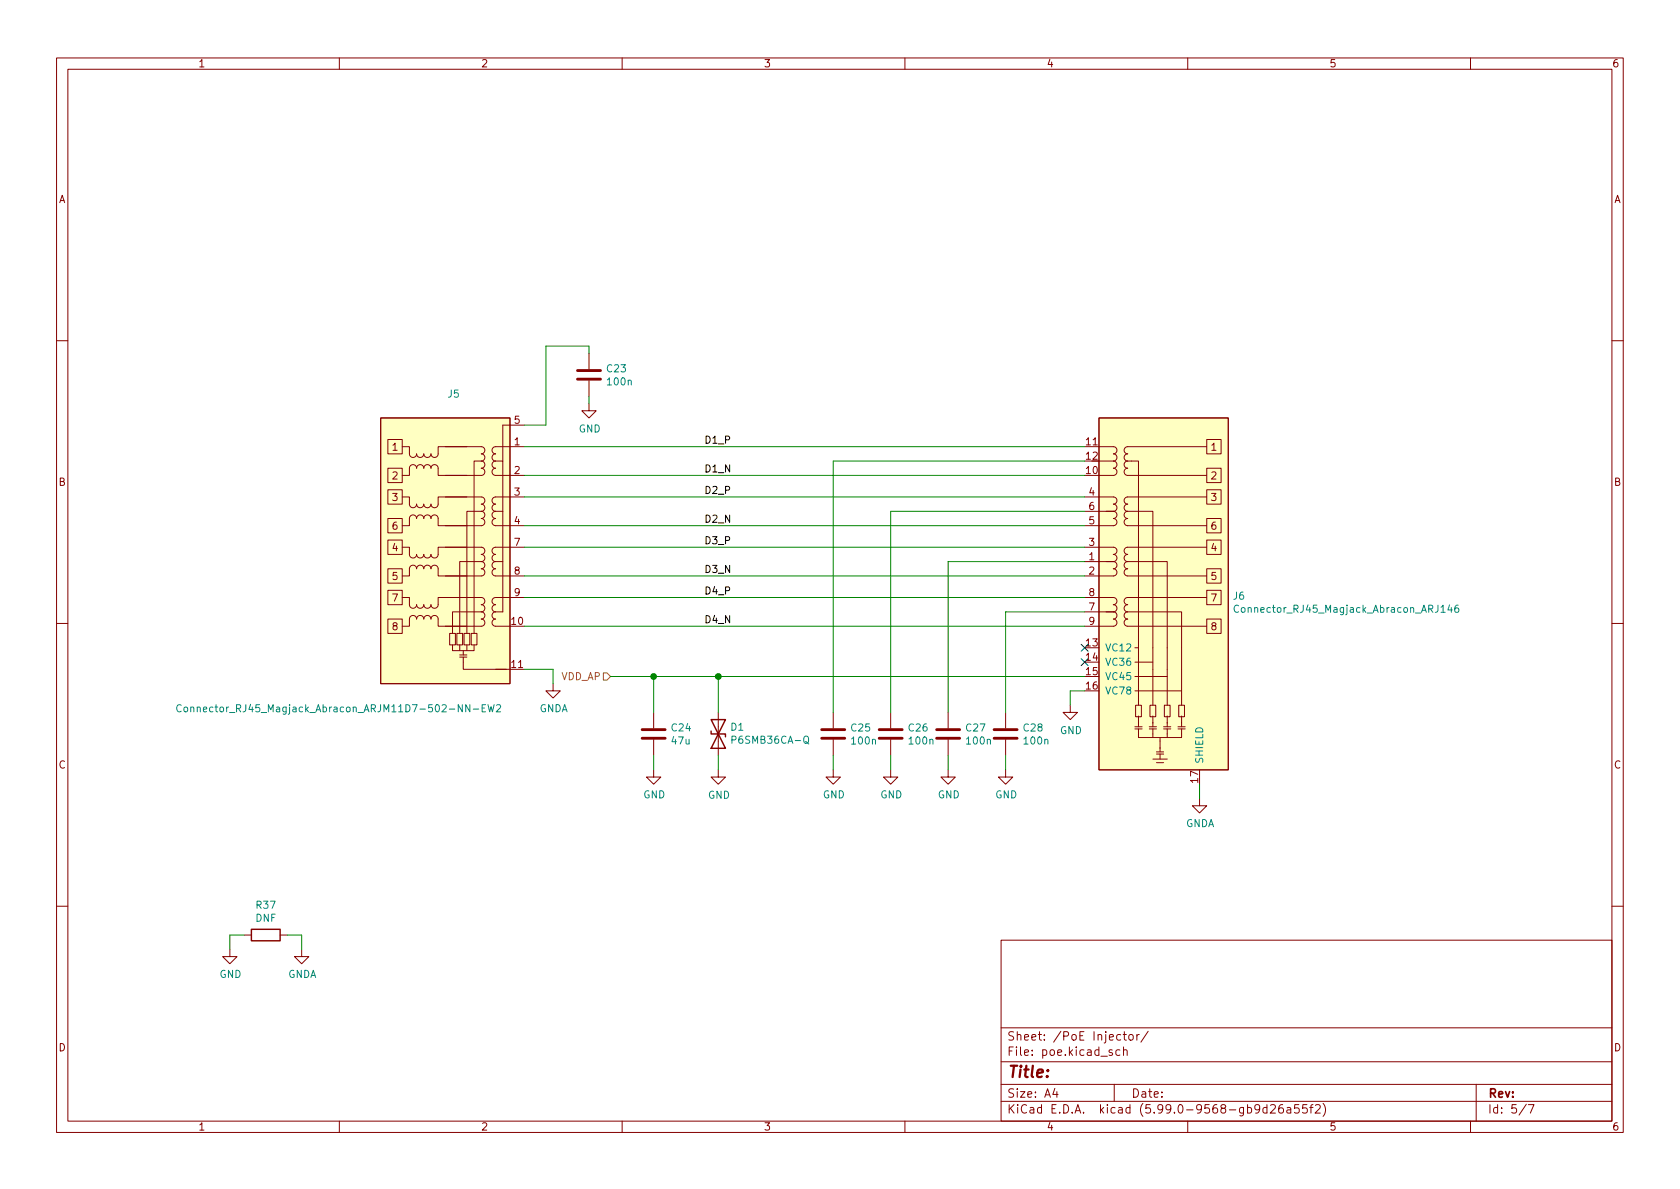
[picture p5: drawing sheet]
<svg xmlns="http://www.w3.org/2000/svg" width="297mm" height="210mm" viewBox="0 0 297 210" stroke-linecap="round" stroke-linejoin="round" font-family="sans-serif">
<g fill="none" stroke="#840000" stroke-width=".18">
<path d="M10 10.2h277v190.1h-277zM12 12.2h273v186.1h-273zM60 10.2v2M110 10.2v2M160 10.2v2M210 10.2v2M260 10.2v2M10 60.2h2M67.3 73.9h22.9v47h-22.9zM68.6 77.7h2.5v2.6h-2.5zM71.1 79h1.3v1.3a.64 .64 0 0 0 .6 .6 .64 .64 0 0 0 .7-.6 .64 .64 0 0 0 .6 .6 .64 .64 0 0 0 .6-.6 .64 .64 0 0 0 .7 .6 .64 .64 0 0 0 .6-.6 .64 .64 0 0 0 .6 .6 .64 .64 0 0 0 .7-.6v-1.3h5M78.7 79h6.4a.64 .64 0 0 1 .6 .6 .64 .64 0 0 1-.6 .7 .64 .64 0 0 1 .6 .6 .64 .64 0 0 1-.6 .6"/>
<path d="M92.7 79h-5.1a.64 .64 0 0 0-.6 .6 .64 .64 0 0 0 .6 .7 .64 .64 0 0 0-.6 .6 .64 .64 0 0 0 .6 .6M92.7 75.2h-3.8v6.3M104.1 71.4v1.2h1.3l-1.3 1.3-1.2-1.3h1.2M104.1 62.5v2.8M104.1 67.3v2.8M191.8 79h5.1a.64 .64 0 0 1 .6 .6 .64 .64 0 0 1-.6 .7 .64 .64 0 0 1 .6 .6 .64 .64 0 0 1-.6 .6M194.3 73.9h22.9v62.2h-22.9zM213.4 77.7h2.5v2.6h-2.5zM213.4 79h-14a.64 .64 0 0 0-.6 .6 .64 .64 0 0 0 .6 .7 .64 .64 0 0 0-.6 .6 .64 .64 0 0 0 .6 .6M285 60.2h2M68.6 82.8h2.5v2.5h-2.5zM68.6 95.5h2.5v2.5h-2.5z"/>
<path d="M68.6 91.7h2.5v2.5h-2.5zM68.6 86.6h2.5v2.5h-2.5zM71.1 96.8h1.3v1.2a.64 .64 0 0 0 .6 .7 .64 .64 0 0 0 .7-.7 .64 .64 0 0 0 .6 .7 .64 .64 0 0 0 .6-.7 .64 .64 0 0 0 .7 .7 .64 .64 0 0 0 .6-.7 .64 .64 0 0 0 .6 .7 .64 .64 0 0 0 .7-.7v-1.2h5M71.1 93h1.3v-1.3a.64 .64 0 0 1 .6-.6 .64 .64 0 0 1 .7 .6 .64 .64 0 0 1 .6-.6 .64 .64 0 0 1 .6 .6 .64 .64 0 0 1 .7-.6 .64 .64 0 0 1 .6 .6 .64 .64 0 0 1 .6-.6 .64 .64 0 0 1 .7 .6v1.3h5M71.1 87.9h1.3v1.2a.64 .64 0 0 0 .6 .7 .64 .64 0 0 0 .7-.7 .64 .64 0 0 0 .6 .7 .64 .64 0 0 0 .6-.7 .64 .64 0 0 0 .7 .7 .64 .64 0 0 0 .6-.7 .64 .64 0 0 0 .6 .7 .64 .64 0 0 0 .7-.7v-1.2h5M71.1 84.1h1.3v-1.3a.64 .64 0 0 1 .6-.6 .64 .64 0 0 1 .7 .6 .64 .64 0 0 1 .6-.6 .64 .64 0 0 1 .6 .6 .64 .64 0 0 1 .7-.6 .64 .64 0 0 1 .6 .6 .64 .64 0 0 1 .6-.6 .64 .64 0 0 1 .7 .6v1.3h5M78.7 96.8h6.4a.64 .64 0 0 1 .6 .6 .64 .64 0 0 1-.6 .6 .64 .64 0 0 1 .6 .7 .64 .64 0 0 1-.6 .6M78.7 87.9h6.4a.64 .64 0 0 1 .6 .6 .64 .64 0 0 1-.6 .6 .64 .64 0 0 1 .6 .7 .64 .64 0 0 1-.6 .6M85.1 99.3h-3.8v12.7M85.1 90.4h-2.6v21.6M85.1 81.5h-1.3v30.5M85.1 81.5a.64 .64 0 0 1 .6 .7 .64 .64 0 0 1-.6 .6 .64 .64 0 0 1 .6 .6 .64 .64 0 0 1-.6 .7h-6.4"/>
<path d="M85.1 99.3a.64 .64 0 0 1 .6 .6 .64 .64 0 0 1-.6 .7 .64 .64 0 0 1 .6 .6 .64 .64 0 0 1-.6 .6h-6.4M85.1 90.4a.64 .64 0 0 1 .6 .7 .64 .64 0 0 1-.6 .6 .64 .64 0 0 1 .6 .6 .64 .64 0 0 1-.6 .7h-6.4M87.6 99.3a.64 .64 0 0 0-.6 .6 .64 .64 0 0 0 .6 .7 .64 .64 0 0 0-.6 .6 .64 .64 0 0 0 .6 .6h5.1M87.6 90.4a.64 .64 0 0 0-.6 .7 .64 .64 0 0 0 .6 .6 .64 .64 0 0 0-.6 .6 .64 .64 0 0 0 .6 .7h5.1M87.6 81.5a.64 .64 0 0 0-.6 .7 .64 .64 0 0 0 .6 .6 .64 .64 0 0 0-.6 .6 .64 .64 0 0 0 .6 .7h5.1M87.6 81.5h1.3v8.9M87.6 99.3h1.3M87.6 90.4h1.3M88.9 90.4v17.8h-1.3M92.7 96.8h-5.1a.64 .64 0 0 0-.6 .6 .64 .64 0 0 0 .6 .6 .64 .64 0 0 0-.6 .7 .64 .64 0 0 0 .6 .6M92.7 87.9h-5.1a.64 .64 0 0 0-.6 .6 .64 .64 0 0 0 .6 .6 .64 .64 0 0 0-.6 .7 .64 .64 0 0 0 .6 .6M191.8 96.8h5.1a.64 .64 0 0 1 .6 .6 .64 .64 0 0 1-.6 .6 .64 .64 0 0 1 .6 .7 .64 .64 0 0 1-.6 .6"/>
<path d="M191.8 87.9h5.1a.64 .64 0 0 1 .6 .6 .64 .64 0 0 1-.6 .6 .64 .64 0 0 1 .6 .7 .64 .64 0 0 1-.6 .6M191.8 99.3h5M191.8 90.4h5M193 81.5h3.8M196.9 99.3a.64 .64 0 0 1 .6 .6 .64 .64 0 0 1-.6 .7 .64 .64 0 0 1 .6 .6 .64 .64 0 0 1-.6 .6h-5.1M196.9 90.4a.64 .64 0 0 1 .6 .7 .64 .64 0 0 1-.6 .6 .64 .64 0 0 1 .6 .6 .64 .64 0 0 1-.6 .7h-5.1M196.9 81.5a.64 .64 0 0 1 .6 .7 .64 .64 0 0 1-.6 .6 .64 .64 0 0 1 .6 .6 .64 .64 0 0 1-.6 .7h-2.6M199.4 99.3a.64 .64 0 0 0-.6 .6 .64 .64 0 0 0 .6 .7 .64 .64 0 0 0-.6 .6 .64 .64 0 0 0 .6 .6h14M199.4 90.4a.64 .64 0 0 0-.6 .7 .64 .64 0 0 0 .6 .6 .64 .64 0 0 0-.6 .6 .64 .64 0 0 0 .6 .7h14M199.4 81.5a.64 .64 0 0 0-.6 .7 .64 .64 0 0 0 .6 .6 .64 .64 0 0 0-.6 .6 .64 .64 0 0 0 .6 .7h14M199.4 81.5h1.9v33M199.4 90.4h4.4v34.3"/>
<path d="M199.4 99.3h7v25.4M213.4 95.5h2.5v2.5h-2.5zM213.4 91.7h2.5v2.5h-2.5zM213.4 86.6h2.5v2.5h-2.5zM213.4 82.8h2.5v2.5h-2.5zM213.4 96.8h-14a.64 .64 0 0 0-.6 .6 .64 .64 0 0 0 .6 .6 .64 .64 0 0 0-.6 .7 .64 .64 0 0 0 .6 .6M213.4 87.9h-14a.64 .64 0 0 0-.6 .6 .64 .64 0 0 0 .6 .6 .64 .64 0 0 0-.6 .7 .64 .64 0 0 0 .6 .6M10 110.2h2M68.6 109.5h2.5v2.5h-2.5zM68.6 104.4h2.5v2.5h-2.5zM68.6 100.6h2.5v2.5h-2.5zM71.1 110.7h1.3v-1.2a.64 .64 0 0 1 .6-.7 .64 .64 0 0 1 .7 .7 .64 .64 0 0 1 .6-.7 .64 .64 0 0 1 .6 .7 .64 .64 0 0 1 .7-.7 .64 .64 0 0 1 .6 .7 .64 .64 0 0 1 .6-.7 .64 .64 0 0 1 .7 .7v1.2h5"/>
<path d="M71.1 105.7h1.3v1.2a.64 .64 0 0 0 .6 .7 .64 .64 0 0 0 .7-.7 .64 .64 0 0 0 .6 .7 .64 .64 0 0 0 .6-.7 .64 .64 0 0 0 .7 .7 .64 .64 0 0 0 .6-.7 .64 .64 0 0 0 .6 .7 .64 .64 0 0 0 .7-.7v-1.2h5M71.1 101.8h1.3v-1.2a.64 .64 0 0 1 .6-.7 .64 .64 0 0 1 .7 .7 .64 .64 0 0 1 .6-.7 .64 .64 0 0 1 .6 .7 .64 .64 0 0 1 .7-.7 .64 .64 0 0 1 .6 .7 .64 .64 0 0 1 .6-.7 .64 .64 0 0 1 .7 .7v1.2h5M78.7 105.7h6.4a.64 .64 0 0 1 .6 .6 .64 .64 0 0 1-.6 .6 .64 .64 0 0 1 .6 .7 .64 .64 0 0 1-.6 .6M79.5 112h1v2h-1zM80 114v1.1h3.8v-1.1M80.8 112h1v2h-1zM81.3 116.2h1.2M81.3 115.8h1.2M81.3 114v1.1M81.9 116.2v2.2h7.6M81.9 115.1v.7M82 112h1.1v2h-1.1z"/>
<path d="M82.5 114v1.1M83.3 112h1v2h-1zM85.1 108.2h-5.1v3.8M85.1 108.2a.64 .64 0 0 1 .6 .6 .64 .64 0 0 1-.6 .7 .64 .64 0 0 1 .6 .6 .64 .64 0 0 1-.6 .6h-6.4M87.6 108.2a.64 .64 0 0 0-.6 .6 .64 .64 0 0 0 .6 .7 .64 .64 0 0 0-.6 .6 .64 .64 0 0 0 .6 .6h2.6M87.6 118.4h5.1M92.7 105.7h-5.1a.64 .64 0 0 0-.6 .6 .64 .64 0 0 0 .6 .6 .64 .64 0 0 0-.6 .7 .64 .64 0 0 0 .6 .6M191.8 105.7h5.1a.64 .64 0 0 1 .6 .6 .64 .64 0 0 1-.6 .6 .64 .64 0 0 1 .6 .7 .64 .64 0 0 1-.6 .6M191.8 108.2h5M196.9 108.2a.64 .64 0 0 1 .6 .6 .64 .64 0 0 1-.6 .7 .64 .64 0 0 1 .6 .6 .64 .64 0 0 1-.6 .6h-5.1M199.4 108.2a.64 .64 0 0 0-.6 .6 .64 .64 0 0 0 .6 .7 .64 .64 0 0 0-.6 .6 .64 .64 0 0 0 .6 .6h14M199.4 108.2h9.5v16.5"/>
<path d="M200.7 119.6h5.7M200.7 117.1h3.1M200.7 114.5h.6M201.3 114.5v10.2M213.4 109.5h2.5v2.5h-2.5zM213.4 104.4h2.5v2.5h-2.5zM213.4 100.6h2.5v2.5h-2.5zM213.4 105.7h-14a.64 .64 0 0 0-.6 .6 .64 .64 0 0 0 .6 .6 .64 .64 0 0 0-.6 .7 .64 .64 0 0 0 .6 .6M285 110.2h2M97.8 120.9v1.3h1.3l-1.3 1.2-1.3-1.2h1.3M115.6 136.1v1.3h1.2l-1.2 1.3-1.3-1.3h1.3M115.6 126v2.8"/>
<path d="M115.6 130.8v2.8M127 136.1v1.3h1.3l-1.3 1.3-1.3-1.3h1.3M127 126v7.6M147.3 136.1v1.3h1.3l-1.3 1.3-1.3-1.3h1.3M147.3 126v2.8M147.3 130.8v2.8M157.5 136.1v1.3h1.2l-1.2 1.3-1.3-1.3h1.3M157.5 126v2.8M157.5 130.8v2.8M167.6 136.1v1.3h1.3l-1.3 1.3-1.2-1.3h1.2M167.6 126v2.8M167.6 130.8v2.8"/>
<path d="M177.8 136.1v1.3h1.3l-1.3 1.3-1.3-1.3h1.3M177.8 126v2.8M177.8 130.8v2.8M189.2 124.7v1.3h1.3l-1.3 1.2-1.2-1.2h1.2M200.7 122.2h8.2M200.7 128.9h1.2M200.7 128.5h1.2M200.8 124.7h1v2h-1zM201.3 128.9v1.5h7.6v-1.5M201.3 126.6v1.9M203.2 128.9h1.3M203.2 128.5h1.3"/>
<path d="M203.3 124.7h1v2h-1zM203.8 134.2h2.6M203.8 126.6v1.9M203.8 128.9v1.5M204.5 134.9h1.2M204.5 133.3h1.2M204.5 133h1.2M205.1 130.4v2.6M205.1 133.3v.9M205.7 128.9h1.3M205.7 128.5h1.3M205.9 124.7h1v2h-1z"/>
<path d="M206.4 126.6v1.9M206.4 128.9v1.5M208.3 128.9h1.2M208.3 128.5h1.2M208.4 124.7h1v2h-1zM208.9 126.6v1.9M212.1 141.2v1.3h1.3l-1.3 1.3-1.3-1.3h1.3M10 160.2h2M40.6 167.9v1.3h1.3l-1.3 1.2-1.2-1.2h1.2M43.2 165.3h1.2M49.5 165.3h1.3M53.3 167.9v1.3h1.3l-1.3 1.2-1.2-1.2h1.2"/>
<path d="M177 166.3h108v32h-108zM285 160.2h2M60 198.3v2M110 198.3v2M160 198.3v2M177 194.8h108M177 191.8h108M177 187.8h108M177 181.8h108M186.5 192.5l-.4 1h1M186.9 193v1M196.6 185.7l-.3-.1-.2 .2v.3l.5 .1v.4h-.5"/>
<path d="M197 191.8v3M198 185.7l-.4-.1-.3 .3v.4l.1 .3h.6M198.1 183l-.4-.1-.3 .3v.4l.2 .3h.5M198.6 182.9h.5M198.6 185.8l.3-.2 .3 .1 .1 .9M198.6 185.1v1.5M198.8 182.4v1.3l.3 .2M199.7 183l.4-.1 .3 .3v.4l-.3 .3h-.4l-.1-.3v-.4zM201 182.9v1M201.4 182.9l-.3 .1-.1 .2M203 182.4l-1.3 1.9M210 198.3v2"/>
<path d="M224 195.9l-.4-.1-.3 .3v.4l.1 .3h.6M224 195.3v1.5M224.6 195.5l.6-.2 .2 .2 .1 .3-.9 1h.9M226.8 195.3a.59 .59 0 0 0-.7 .7v.5l.1 .3h.4l.3-.1v-.5l-.1-.2-.4-.1-.3 .3M227.6 195.9h.5l.1 .9M228.2 196.2l-.5 .1a.29 .29 0 0 0-.2 .2 .29 .29 0 0 0 .2 .3h.5M229.6 195.3h-.7v.7l.2-.1 .5 .1 .1 .2-.1 .5-.2 .1-.5-.1M231.1 195.3h-.7l-.1 .7 .2-.1 .5 .1 .1 .2v.5l-.2 .1-.6-.1M231.6 195.8h.5M232.1 195.3l-.3 .2v1.3M232.6 195.5l.5-.2 .3 .2v.3l-.9 1h.9M233.9 195.1a1.72 1.72 0 0 1 0 2.3"/>
<path d="M260 198.3v2M261 191.8v6.5M269.9 195.3l-1.3 1.9M270.2 195.3h1l-.6 1.5"/>
</g>
<path d="M102.1 67.1h4.1M102.1 65.5h4.1M113.5 130.6h4.1M113.5 129h4.1M145.3 130.6h4.1M145.3 129h4.1M155.4 130.6h4.1M155.4 129h4.1M165.6 130.6h4.1M165.6 129h4.1M175.8 130.6h4M175.8 129h4" fill="none" stroke="#840000" stroke-width=".51"/>
<g fill="#ffffc2" stroke="#ffffc2" stroke-width=".18">
<path d="M67.3 73.9h22.9v47h-22.9z"/>
<path d="M194.3 73.9h22.9v62.2h-22.9z"/>
</g>
<g fill="none" stroke="#008484" stroke-width=".18">
<path d="M219 107.1a.6 .6 0 0 0-.8 .5 .6 .6 0 0 0 .5 .7l.3-.1M254.8 108.3h.7M256.3 107l-.3 .9h.8M256.6 107.4v.9M257.8 107l-.3 .1a.86 .86 0 0 0 0 1.2l.4-.1v-.5l-.2-.2-.4 .1-.1 .1M32 124.7a.6 .6 0 0 0-.8 .5 .6 .6 0 0 0 .6 .7l.2-.1M32.6 125.1l.3-.1 .3 .3v.3l-.3 .3-.3-.1-.1-.2zM83.7 125.4h.9M85.3 125.2h.4M85.9 124.6h-.6v1.3h.6M86.3 124.6l.3 1.3 .2-.9 .3 .9 .3-1.3M87.8 124.7l.5-.1 .2 .4-.8 .9h.8"/>
<path d="M142.3 130.2h.1a.43 .43 0 0 1 .6 .4v.4a.42 .42 0 0 1-.5 .5 .42 .42 0 0 1-.4-.5v-.4zM142.4 131.1l.6 .5"/>
</g>
<path d="M125.7 129.3v.5h2.6v.5M125.7 127.2h2.6l-2.6 5.1h2.6zM44.4 164.3h5.1v2.1h-5.1z" fill="none" stroke="#840000" stroke-width=".25"/>
<path d="M106.7 119h.6l.6 .6-.6 .7h-.6z" fill="none" stroke="#848400" stroke-width=".18"/>
<g fill="none" stroke="#008400" stroke-width=".18">
<path d="M92.7 79h99.1M104.1 62.5v-1.3h-7.6v14h-3.8M104.1 70.1v1.3M92.7 93h99.1M92.7 84.1h99.1M92.7 87.9h99.1M92.7 96.8h99.1M191.8 81.5h-44.5v44.5M191.8 90.4h-34.3v35.6M191.8 99.3h-24.2v26.7M92.7 118.4h5.1v2.5M92.7 110.7h99.1"/>
<path d="M92.7 101.8h99.1M92.7 105.7h99.1M107.9 119.6h83.9M115.6 119.6v6.4M127 119.6v6.4M191.8 108.2h-14v17.8M115.6 133.6v2.5M127 133.6v2.5M147.3 133.6v2.5M157.5 133.6v2.5M167.6 133.6v2.5M177.8 133.6v2.5"/>
<path d="M191.8 122.2h-2.6v2.5M212.1 138.7v2.5M43.2 165.3h-2.6v2.6M50.8 165.3h2.5v2.6"/>
</g>
<path d="M191.2 116.5l1.2 1.2M191.2 113.9l1.2 1.3M192.4 116.5l-1.2 1.2M192.4 113.9l-1.2 1.3" fill="none" stroke="#000084" stroke-width=".18"/>
<g fill="#008400" stroke="#008400" stroke-width=".18">
<circle cx="127" cy="119.6" r=".51"/>
<circle cx="115.6" cy="119.6" r=".51"/>
</g>
<text font-size="2.8" fill="#840000" x="178" y="190.6">Title:</text>
<g font-size="2.1" fill="#840000">
<text x="178" y="184">Sheet: /PoE Injector/</text>
<text x="178" y="186.7">File: poe.kicad_sch</text>
<text x="178" y="196.9">KiCad E.D.A. kicad (5.99.0-9568-gb9d26a55f2)</text>
<text x="178" y="194.1">Size: A4</text>
<text x="200" y="194.1">Date:</text>
<text x="263" y="194.1">Rev:</text>
<text x="263" y="196.9">Id: 5/7</text>
</g>
<g font-size="1.8" fill="#840000">
<text x="35" y="11.9">1</text>
<text x="85" y="11.9">2</text>
<text x="135" y="11.9">3</text>
<text x="185" y="11.9">4</text>
<text x="235" y="11.9">5</text>
<text x="285" y="11.9">6</text>
<text x="10.3" y="35.9">A</text>
<text x="285.3" y="35.9">A</text>
<text x="90.9" y="74.9">5</text>
<text x="69.4" y="79.7">1</text>
<text x="90.9" y="78.7">1</text>
<text x="90.9" y="83.8">2</text>
<text x="192.1" y="83.8">10</text>
<text x="192.1" y="78.7">11</text>
<text x="192.1" y="81.3">12</text>
<text x="214.1" y="79.7">1</text>
<text x="10.3" y="85.9">B</text>
<text x="69.4" y="84.8">2</text>
<text x="69.4" y="88.6">3</text>
<text x="90.9" y="87.6">3</text>
<text x="192.5" y="87.6">4</text>
<text x="214.1" y="84.8">2</text>
<text x="214.1" y="88.6">3</text>
<text x="285.3" y="85.9">B</text>
<text x="69.4" y="93.7">6</text>
<text x="90.9" y="92.7">4</text>
<text x="192.5" y="92.7">5</text>
<text x="192.5" y="90.2">6</text>
<text x="214.1" y="93.7">6</text>
<text x="69.4" y="97.5">4</text>
<text x="90.9" y="96.5">7</text>
<text x="90.9" y="101.6">8</text>
<text x="192.5" y="99.1">1</text>
<text x="192.5" y="101.6">2</text>
<text x="192.5" y="96.5">3</text>
<text x="214.1" y="97.5">4</text>
<text x="69.4" y="102.6">5</text>
<text x="69.4" y="106.4">7</text>
<text x="90.9" y="105.4">9</text>
<text x="192.5" y="107.9">7</text>
<text x="192.5" y="105.4">8</text>
<text x="214.1" y="102.6">5</text>
<text x="214.1" y="106.4">7</text>
<text x="69.4" y="111.4">8</text>
<text x="90.5" y="110.5">10</text>
<text x="192.5" y="110.5">9</text>
<text x="214.1" y="111.4">8</text>
<text x="90.5" y="118.1">11</text>
<text x="192.1" y="114.3">13</text>
<text x="192.1" y="116.8">14</text>
<text x="192.1" y="119.4">15</text>
<text x="192.1" y="121.9">16</text>
<text x="10.3" y="135.9">C</text>
<text x="285.3" y="135.9">C</text>
<text x="211.8" y="138.4" transform="rotate(-90 211.8 138.4)">17</text>
<text x="10.3" y="185.9">D</text>
<text x="285.3" y="185.9">D</text>
<text x="35" y="199.9">1</text>
<text x="85" y="199.9">2</text>
<text x="135" y="199.9">3</text>
<text x="185" y="199.9">4</text>
<text x="235" y="199.9">5</text>
<text x="285" y="199.9">6</text>
</g>
<g font-size="1.8" fill="#008484">
<text x="107.4" y="65.8">C23</text>
<text x="79.2" y="70.3">J5</text>
<text x="107.5" y="68.1">100n</text>
<text x="102.3" y="76.5">GND</text>
<text x="218.1" y="106">J6</text>
<text x="219.2" y="108.3">Connector_RJ45_Magjack_Abracon_ARJ146</text>
<text x="195.3" y="115.2">VC12</text>
<text x="195.3" y="117.7">VC36</text>
<text x="34.1" y="125.9">Connector_RJ45_Magjack_Abracon_ARJM11D7-502-NN-EW2</text>
<text x="95.3" y="125.9">GNDA</text>
<text x="195.3" y="120.3">VC45</text>
<text x="195.3" y="122.8">VC78</text>
<text x="118.8" y="129.3">C24</text>
<text x="118.8" y="131.6">47u</text>
<text x="129.2" y="129.2">D1</text>
<text x="129.9" y="131.5">P6SMB36CA-Q</text>
<text x="150.5" y="129.3">C25</text>
<text x="150.7" y="131.6">100n</text>
<text x="160.7" y="129.3">C26</text>
<text x="160.9" y="131.6">100n</text>
<text x="170.9" y="129.3">C27</text>
<text x="171" y="131.6">100n</text>
<text x="181" y="129.3">C28</text>
<text x="181.2" y="131.6">100n</text>
<text x="187.4" y="129.8">GND</text>
<text x="212.7" y="135.1" transform="rotate(-90 212.7 135.1)">SHIELD</text>
<text x="113.7" y="141.2">GND</text>
<text x="125.2" y="141.2">GND</text>
<text x="145.5" y="141.2">GND</text>
<text x="155.6" y="141.2">GND</text>
<text x="165.8" y="141.2">GND</text>
<text x="175.9" y="141.2">GND</text>
<text x="209.6" y="146.2">GNDA</text>
<text x="45.4" y="160.7">R37</text>
<text x="45.2" y="163">DNF</text>
<text x="38.8" y="172.9">GND</text>
<text x="50.9" y="172.9">GNDA</text>
</g>
<g font-size="1.8">
<text x="124.5" y="83.5">D1_N</text>
<text x="124.5" y="78.4">D1_P</text>
<text x="124.5" y="87.3">D2_P</text>
<text x="124.5" y="92.4">D2_N</text>
<text x="124.5" y="101.3">D3_N</text>
<text x="124.5" y="96.2">D3_P</text>
<text x="124.5" y="105.1">D4_P</text>
<text x="124.5" y="110.2">D4_N</text>
</g>
<text font-size="1.8" fill="#848400" x="99.1" y="120.3">VDD_AP</text>
</svg>
